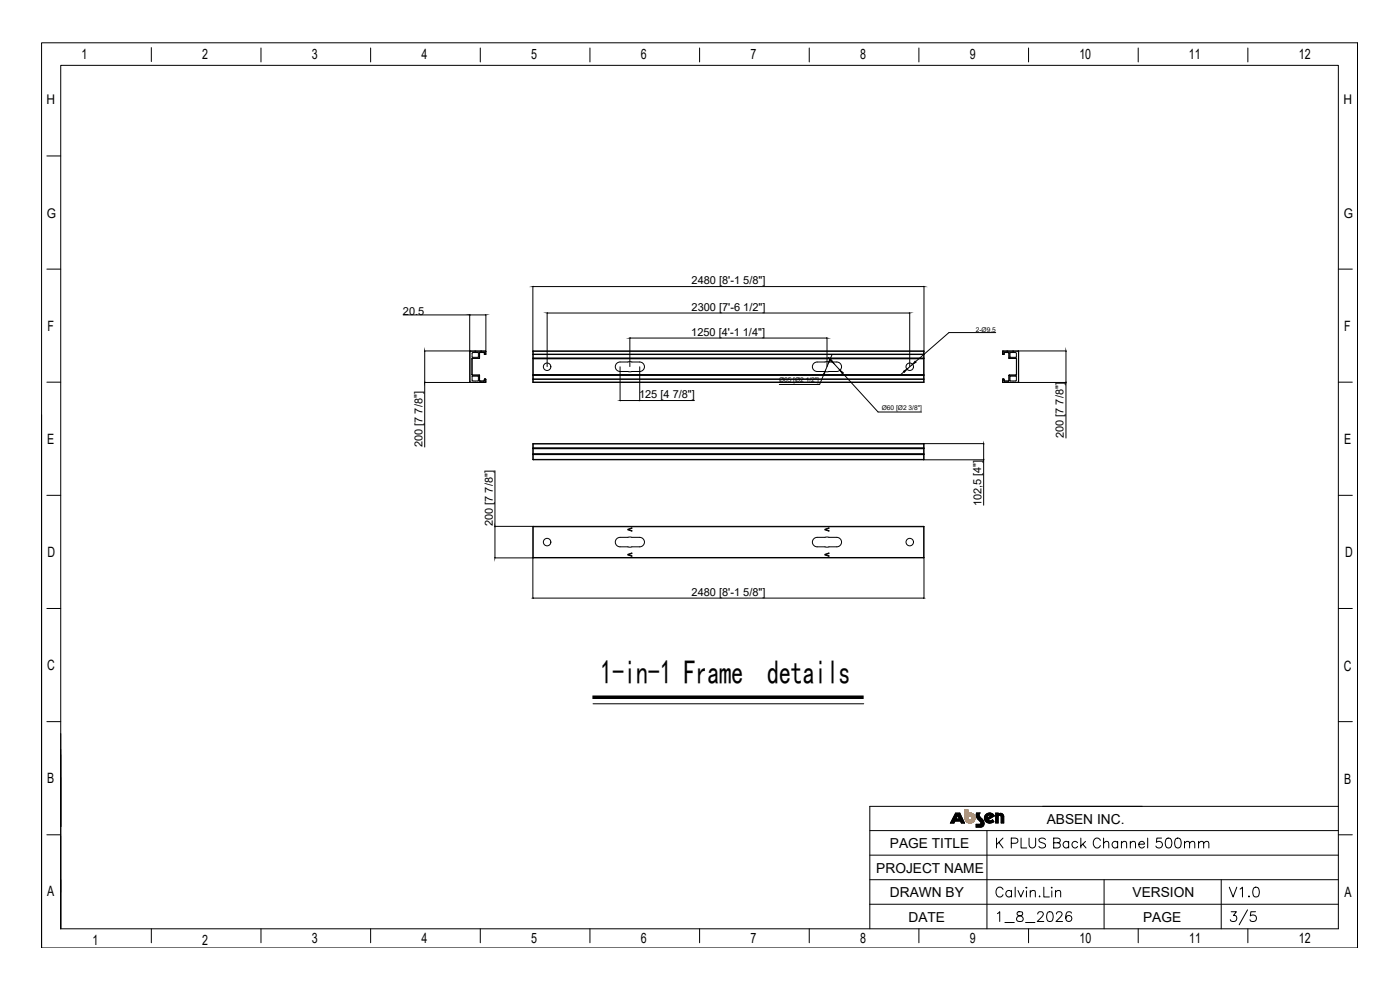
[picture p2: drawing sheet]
<svg xmlns="http://www.w3.org/2000/svg" width="594mm" height="420mm" viewBox="0 0 594 420" stroke-linecap="round" stroke-linejoin="round" font-family="sans-serif">
<g fill="none" stroke="#000" stroke-width=".42">
<path d="M17.6 18.2h558.4v384h-558.4zM576 18.2v384M64.2 20.2v5.9M110.7 20.4v5.9M157.3 20.4v5.9M203.8 20.4v5.9M250.3 20.4v5.9M296.8 20.4v5.9M343.4 20.4v5.9M389.9 20.4v5.9M436.4 20.4v5.9M482.9 20.4v5.9"/>
<path d="M529.4 20.4v5.9M19.9 66.2h5.9M19.9 114.2h5.9M567.8 114.2h6M171.1 133.6h28.2M199.3 133.5v28.6M199.5 133.6h6.5M206.1 133.5v16.7M226.1 121.5l.1 40.8M226.3 121.6h165.6M232.1 132.7v22.8M232.3 132.8h153.5"/>
<path d="M386 132.7v22.8M392 121.5l-.1 40.8M180.1 148.9l21.5 .1M180.2 149.1v13M199.5 149l-.1 .1M199.5 148.9v13.4M199.5 148.9l-.2 .2 2.3-.1M200.2 158.9l.3 .3M200.2 158.9h.1M200.2 152.2h.1M200.2 152.2v6.7M200.3 158.9l.2 .2"/>
<path d="M200.3 151.4h2.7M200.3 151.4l.2-1.8h2.3l.2 1.8M200.5 152l-.3 .2M200.5 152.1l-.2 .1M200.5 159.2l3 .1M200.5 159.1h2.8M200.5 152.1h2.8M200.5 152h2.8M200.5 152v.1M200.5 159.1v.1M201.6 149h.1M201.7 149h2.4"/>
<path d="M203.3 159.1l.1 .2M203.3 152v.1M203.3 159.1l.2 .2M203.4 151.9l-.1 .1M203.4 151.9h.1M203.4 149.7h.1M203.4 149.7v2.2M203.4 159.3v2.2M203.5 151.9l-.2 .2M203.7 149.6h1.6M203.7 149.5h1.6M203.7 149.5v.1"/>
<path d="M203.7 149.5l-.3 .2M203.7 149.6l-.2 .1M204.1 149h.1M205.3 149.5l.3 .2M205.3 149.6l.2 .1M205.3 149.5v.1M205.5 150.2h.1M205.5 149.7h.1M205.5 149.7v.5M205.5 150.2l.2 .2M205.6 150.2v.1M205.6 149.7v.5"/>
<path d="M205.6 150.4h.4M205.6 150.3h.4M205.6 150.3v.1M206 148.9l-1.8 .1M206 150.3v.1M206 148.9l.2 .2M206.1 150.2l-.1 .1M206.1 150.2h.1M206.2 150.2l-.2 .2M226.1 152l.1 .1M226.1 150.3l.1 .1M226.1 159.1h165.9"/>
<path d="M226.1 158.9h165.9M226.1 152.2h165.9M226.1 152.1h165.9M226.1 151.9h165.9M226.1 150.4h165.9M226.1 150.2h165.9M226.2 148.9v13.4M226.2 148.9h165.7M226.2 159.1h165.7M261.7 154.2l1.4-.6h8.3a2.01 2.01 0 0 1 2 2 2.01 2.01 0 0 1-2 2h-8.3a2.01 2.01 0 0 1-1.9-1.2 2.01 2.01 0 0 1 .5-2.2zM263.1 155.6v14.4M267.2 143.3v12.2"/>
<path d="M267.4 143.4h83.3M271.4 155.6v14.4M346.7 153.6a2.01 2.01 0 0 0-2 2 2.01 2.01 0 0 0 2 2M346.7 157.6h3.3M349.4 159.1l-1.6 4h-17.1M350.9 143.3v12.2M351.4 151.6l1.2 1.3M351.7 153.6h3.4a2.01 2.01 0 0 1 2 2 2.01 2.01 0 0 1-2.1 2h-5M351.7 153.6l-1.7 4M351.7 153.6h-5M353 150.5l-.6 1.5M353.7 154.1l2.7 3"/>
<path d="M357.5 158.3l15.1 16.5h18.4M383.5 157.7l-1.2 1.1M387.2 154.6l-2.4 2M391.9 148.9v13.4M392 150.3l-.1 .1M392 152l-.1 .1M422.5 141.1h-19.9l-14.2 12.4M425.4 150.2h.1M425.4 149.1v1.1M425.4 150.2l.1 .2M425.5 150.2v.1M425.5 148.9l1.9 .1"/>
<path d="M425.5 148.9v1.3M425.5 150.4h.4M425.5 150.3v.1M425.5 150.3h.4M425.5 148.9l-.1 .2M425.9 150.3v.1M425.9 150.2v.1M425.9 150.2h.1M425.9 149.7v.5M425.9 149.7h.1M426 150.2l-.1 .2M426.2 149.5v.1"/>
<path d="M426.2 149.6h1.7M426.2 149.5h1.7M426.2 149.5l-.3 .2M426.2 149.6l-.2 .1M427.3 149l-1.9 .1M427.4 149h2.4M427.9 149.5l.2 .2M427.9 149.6l.1 .1M427.9 149.5v.1M428 151.9l.2 .2M428.1 151.9h.1M428.1 149.7v2.2"/>
<path d="M428.1 159.3v2.2M428.1 149.7h.1M428.1 151.9l.1 .1M428.2 159.1l-.2 .2M428.2 159.1l-.1 .2M428.2 159.1h2.9M428.2 152.1h2.9M428.2 152v.1M428.2 152h2.9M428.5 151.4h2.7M430 149l2.2 .1M431.1 152l.2 .2"/>
<path d="M431.1 152.1l.1 .1M431.1 159.2l-3 .1M431.1 152v.1M431.1 159.1v.1M431.2 159.8h-2.7l.1 1.8h2.3l.3-.3M431.2 149.9l-.3-.3h-2.3l-.1 1.8M431.2 158.9l-.1 .2M431.2 158.9h.1M431.2 152.2h.1M431.2 149.9v1.5M431.2 152.2v6.7M431.2 159.8v1.5"/>
<path d="M431.3 158.9l-.2 .3M432.2 149.1v13M432.2 149.1l-.1-.2v13.2M452.3 149.1v13M452.4 148.9l-22.6 .1M17.6 175.9v226.3M19.9 162.1h5.9M180.2 162.3v27.3M199.3 162.1l2.3 .1M199.3 162.1l.2 .2M200.3 161.3l.3 .3h2.3v-1.9h-2.5l-.1 1.6M201.6 162.2h.1"/>
<path d="M201.6 162.2l-21.5 .1M201.7 162.2h2.4M203.4 161.4l.3 .3M203.4 161.5h.1M203.5 161.4l.2 .2M203.7 161.7h1.6M203.7 161.6h1.6M203.7 161.6v.1M204.1 162.2h.1M204.2 162.2h1.8M204.2 162.2l1.8 .1M205.3 161.6v.1"/>
<path d="M205.5 160.9h.6M205.5 161.5h.1M205.5 160.9v.6M205.5 161.4l-.2 .2M205.6 161.4l-.3 .3M205.6 160.8v.7M205.6 160.8h.4M205.7 160.8l-.2 .1M206 160.8l.1 .1M206 162.2v.1M206 160.8l.2 .1M206.1 162.1l-.1 .1"/>
<path d="M206.1 162.1h.1M206.1 160.9v1.2M206.2 162.1l-.2 .2M226.1 162.1h165.9M226.1 160.8h165.9M226.2 160.8h165.7M226.2 162.3h165.7M263.2 169.9h8.1M271.4 169.9h23.2M425.4 162.1h.1M425.4 160.9h.6M425.4 160.9v1.2"/>
<path d="M425.4 162.1l.1 .2M425.5 162.1v.1M425.5 160.8v1.3M425.5 162.2h1.8M425.5 160.8h.4M425.5 162.2v.1M425.5 160.8l-.1 .1M425.9 160.8v.1M425.9 160.8l.1 .1M425.9 161.4l.3 .3M425.9 161.5h.1M425.9 160.9v.6"/>
<path d="M426 161.4l.2 .2M426.2 161.7h1.7M426.2 161.6h1.7M426.2 161.6v.1M427.4 162.2l-1.9 .1M427.4 162.2h2.4M427.9 161.6v.1M428 161.4l-.1 .2M428.1 161.5h.1M428.1 161.4l-.2 .3M429.8 162.2l22.6 .1M430 162.2h2"/>
<path d="M432.1 162.1l-.1 .1M432.1 162.1h.1M432.2 162.1l-.2 .1M452.3 162.3v23.5M567.8 162.1h6M210 199.7v23.6M226.1 190.2l165.9 .1v2.4h-165.9zM226.1 194.9h165.9M226.1 192.9h165.9M226.1 192.5h165.9M226.1 190.4h165.9M226.1 190.2h165.9"/>
<path d="M226.1 188.3h165.9M226.2 188.2v6.9M226.2 188.2l-.1 1.9 165.9-.1-.1-1.8v6.9l.1-2.3-165.9-.1 .1 2.4M226.2 195.1h191.2v19.2M226.2 188.2h191.2M417.4 188.3v6.6M19.9 210.1h5.9M567.8 210.1h6M209.9 236.7h182M209.9 223.3h182M210 223.5v13M226.1 223.5h165.9"/>
<path d="M261.7 228.6l1.4-.6h8.3a2.01 2.01 0 0 1 2 2 2.01 2.01 0 0 1-2 2h-8.3a2 2 0 0 1-1.9-1.2 2 2 0 0 1 .5-2.2zM266.4 224.5l1.7-.6-1.5 .8 1.5 .6-1.7-.5zM266.4 235.2l1.7-.6-1.5 .7 1.5 .7-1.7-.5zM346.7 228a2.01 2.01 0 0 0-2 2 2.01 2.01 0 0 0 2 2M346.7 228h8.3a2.01 2.01 0 0 1 2.1 2 2.01 2.01 0 0 1-2 2h-8.4M350 224.5l1.7-.6-1.4 .8 1.4 .6-1.7-.5zM350 235.2l1.7-.6-1.4 .7 1.4 .7-1.7-.5zM391.9 236.7h-165.7v-13.4l-.1 30.5M391.9 223.3v13.4M391.9 223.3l.1 30.5M19.9 258.1h5.9M226.3 253.7h165.6"/>
<path d="M567.8 258.1h6M251.6 298.6h114.9M19.9 306.2h5.9M25.8 311.2v82.8h542v-366.3h-542v366.3v-20.8M567.8 306.2h6M25.8 329.9v20.8M19.9 354.2h5.9M369 352.4h198.8M405.5 345h1.7l2 4.2h-1.3l-.4-.9h-2.3l-.5 .9h-1.4zM406.3 345.9l.8 1.6h-1.6zM414.9 347.5l-.6-1.2v-1.4h1.5a1.54 1.54 0 0 0 .7 2.4 1.9 1.9 0 0 1 1.1 2 1.9 1.9 0 0 1-1.5 1.6h-1.9v-1.2h1.5l.5-.3-.1-.7-1.2-1.1M418.7 347.2l1.9-1.1a1.14 1.14 0 0 0-1.4-.1 1.14 1.14 0 0 0-.5 1.2"/>
<path d="M418.7 352.4v41.6M421.2 347.8l-1.3 .4-.9-.4 2.9-1.6a2.22 2.22 0 0 0-3.2-1 2.22 2.22 0 0 0-.6 3.3 2.22 2.22 0 0 0 3.2 .3l.4-.2M421.2 347.8l.5 .8M422.8 355.6v4.1M423.8 357.3l1.8 2.4M425.6 355.6l-2.8 2.7M425.9 346.4v2.7h-1.1v-2.6l-.6-.6-.7 .4v2.8h-1v-4.1h1v.5a1.35 1.35 0 0 1 1.5-.4 1.35 1.35 0 0 1 .9 1.3M429.1 357.8h1.8a1.1 1.1 0 0 0 1-1.1 1.1 1.1 0 0 0-1-1.1h-1.8v4.1M433.2 355.6v4.1h2.4M436.6 355.6v2.9a1.41 1.41 0 0 0 1.4 1.3 1.41 1.41 0 0 0 1.4-1.3v-2.9M443.6 356.1a1.58 1.58 0 0 0-1.5-.6 1.58 1.58 0 0 0-1.3 1l.4 .7 1.6 .6a1 1 0 0 1 .8 .7 1 1 0 0 1-.4 1 1.81 1.81 0 0 1-2.4-.4M447.1 357.5h1.7a1.1 1.1 0 0 1 1.1 1.1 1.1 1.1 0 0 1-1.1 1.1h-1.7v-4.1l2.3 .2a.91 .91 0 0 1 0 1.5l-.6 .2"/>
<path d="M453.4 357.5a1.32 1.32 0 0 0-1.9-.2 1.32 1.32 0 0 0 0 2 1.32 1.32 0 0 0 1.9-.2M453.4 357v2.7M457.2 357.5a1.34 1.34 0 0 0-2-.2 1.34 1.34 0 0 0 0 2 1.34 1.34 0 0 0 2-.2M458.6 355.6v4.1M459.4 358.1l1.4 1.6M460.6 357l-2 1.9M466.9 356.5a1.55 1.55 0 0 0-1.8-1 1.55 1.55 0 0 0-1.2 1.7 1.71 1.71 0 0 0 .5 2.2 1.71 1.71 0 0 0 2.3-.3l.2-.4M468.2 357.8l1.1-.8 .9 .2 .2 2.5M468.2 355.6v4.1M474.2 357.5a1.32 1.32 0 0 0-1.9-.2 1.32 1.32 0 0 0 0 2 1.32 1.32 0 0 0 1.9-.2M474.2 357v2.7M475.8 357.8l1-.8 1 .2 .2 2.5"/>
<path d="M475.8 357v2.7M479.6 357.8l1-.8 1 .2 .2 2.5M479.6 357v2.7M483.2 358.1h2.3a1.28 1.28 0 0 0-1.7-1 1.28 1.28 0 0 0-.5 2 1.24 1.24 0 0 0 2.2 0M486.9 355.6v4.1M492.8 355.6h-2l-.2 1.7a1.48 1.48 0 0 1 2.3 0 1.48 1.48 0 0 1-.3 2.2 1.48 1.48 0 0 1-2.2-.6M495 355.8a1.33 1.33 0 0 1 2 .6 2.11 2.11 0 0 1-1.4 3.3 2.69 2.69 0 0 1-.6-3.9zM499 355.8a1.33 1.33 0 0 1 2 .6 2.11 2.11 0 0 1-1.4 3.3 2.69 2.69 0 0 1-.6-3.9zM502.6 357.8l.9-.8 1.1 .2 .1 2.5M502.6 357v2.7M504.7 357.8l1-.8 1 .2 .2 2.5M508.5 357.8l1-.8 1 .2 .2 2.5"/>
<path d="M508.5 357v2.7M510.7 357.8l1-.8 1 .2 .2 2.5M567.8 354.2h6M567.8 342.1h-198.8v51.9M369 373.2h198.8M369 362.8h198.8M425.6 377.4a1.53 1.53 0 0 0-1.8-1 1.53 1.53 0 0 0-1.2 1.5 1.84 1.84 0 0 0 .4 2 1.84 1.84 0 0 0 2 .5l.6-.8M429.2 378.4a1.34 1.34 0 0 0-2-.2 1.34 1.34 0 0 0 0 2 1.34 1.34 0 0 0 2-.3M429.2 377.8v2.7M430.7 376.4v4.1M431.9 377.8l1.2 2.7 1.2-2.7M435.3 376.6h.4z"/>
<path d="M435.5 377.9v2.6M437.1 378.5l1-.7 1 .1 .2 2.6M437.1 377.8v2.7M442.9 376.4v4.1h2.3M446.3 376.4v.4zM446.3 377.9v2.6M447.8 378.5l1-.7 1 .1 .2 2.6M447.8 377.8v2.7M468.4 373.2v20.8M518.1 373.2v20.8M521.6 376.4l1.6 4.1 1.5-4.1M526.1 377.2l1.1-.8v4.1"/>
<path d="M532.1 376.6a1.34 1.34 0 0 1 2 .6 3.4 3.4 0 0 1-.4 3.2 1.41 1.41 0 0 1-2-.6 3.4 3.4 0 0 1 .4-3.2zM64.2 394v6M110.7 394v6M157.3 394v6M203.8 394v6M250.3 394v6M296.8 394v6M343.4 394v6M369 383.6h198.8M389.9 394v6M423.2 387.6l1-.8v4.1M426.4 391.4h3.9"/>
<path d="M431.7 387a.84 .84 0 0 0 .4 1.4 1.53 1.53 0 0 1 1.7 .6 1.53 1.53 0 0 1-.1 1.8 1.8 1.8 0 0 1-2.4-.6 2.07 2.07 0 0 1 2.4-2l.2-.8a1.56 1.56 0 0 0-2.2-.4zM435.1 391.4h4M436.4 394v6M440.3 387.8l.2-.6a1.41 1.41 0 0 1 1.8-.2l.2 .2a1.26 1.26 0 0 1-.4 1.8l-2 1.9h2.8M441.1 380.1v.4zM444.7 387a1.4 1.4 0 0 1 1.9 .6 3.4 3.4 0 0 1-.3 3.2 1.41 1.41 0 0 1-2-.6 3.5 3.5 0 0 1 .4-3.2zM448.2 387.8l.2-.6a1.37 1.37 0 0 1 1.8-.2 .93 .93 0 0 1 .2 1.4l-2.4 2.5h2.8M454.6 387.4a1.3 1.3 0 0 0-1.8-.4 2.46 2.46 0 0 0 .6 3.9 1.3 1.3 0 0 0 1.4-1.2 1.3 1.3 0 0 0-1.2-1.4 1.3 1.3 0 0 0-1.4 1.3M482.9 394v6M522.4 386.8h2.2l-1.2 1.6a1.4 1.4 0 0 1 1.2 1.9 1.4 1.4 0 0 1-2.2 .5l-.4-.6M529.3 386l-3.5 6.3M529.4 394v6"/>
<path d="M529.9 380.1v.4zM532.7 386.8h-2l-.2 1.8a1.47 1.47 0 0 1 2.2-.1 1.47 1.47 0 0 1-.2 2.2 1.47 1.47 0 0 1-2.2-.5"/>
<circle cx="232.1" cy="155.6" r="1.59"/>
<circle cx="386" cy="155.6" r="1.59"/>
<circle cx="232.1" cy="230" r="1.59"/>
<circle cx="386" cy="230" r="1.59"/>
</g>
<path d="M409.4 343.6h1.2v3.4a.96 .96 0 0 0 1.2 1 .96 .96 0 0 0 .7-1.3 .96 .96 0 0 0-1.4-.5v-1.2a2.13 2.13 0 0 1 2.6 1.7 2.13 2.13 0 0 1-2 2.5 2.13 2.13 0 0 1-2.3-2.2z" fill-rule="evenodd" fill="#ff7f00" stroke="#ff7f00" stroke-width=".42"/>
<path d="M409.4 343.6h1.2v3.4a.95 .95 0 0 0 1.1 1 .95 .95 0 0 0 .8-1.3 .95 .95 0 0 0-1.4-.5v-1.2a2.14 2.14 0 0 1 2.6 1.7 2.14 2.14 0 0 1-2 2.5 2.14 2.14 0 0 1-2.3-2.2z" fill="none" stroke="#ff7f00" stroke-width=".42"/>
<g fill="#000" stroke="#000" stroke-width=".42">
<path d="M350 157.6l-.3 1.7-.5-.3zM352.1 151.9l.5 .2-.9 1.5zM352.4 153.1l.4-.4 .9 1.4zM356.4 157.1l1.3 1-.4 .4zM383.4 157.5l1.4-.9-1.1 1.3zM388.3 153.2l.3 .5-1.4 .9z"/>
<path d="M251.6 295.3h114.6v1h-114.6z" fill-rule="evenodd"/>
<path d="M405.5 345h1.7l2 4.2h-1.3l-.4-.9h-2.3l-.5 .9h-1.4zM406.3 345.9l-.8 1.6h1.6z" fill-rule="evenodd"/>
<path d="M414.3 344.9h1.5l-.3 1.2a4.8 4.8 0 0 1 2 3.7l-.9 1-2.4 .1v-1.2l1.8-.1 .2-.6a4 4 0 0 1-1.9-4.1z" fill-rule="evenodd"/>
<path d="M418.3 345.6a2.27 2.27 0 0 1 3.6 .6l-2.9 1.6 1.4 .4 .8-.4 .5 .8a2.28 2.28 0 0 1-3.2 .2 2.28 2.28 0 0 1-.2-3.2zM419.1 346.1l-.4 1.1 1.9-1.1-.8-.3z" fill-rule="evenodd"/>
<path d="M422.5 345h1v.5a1.34 1.34 0 0 1 1.5-.4 1.34 1.34 0 0 1 .9 1.3v2.7h-1.1v-2.6l-.6-.6-.7 .4v2.8h-1z" fill-rule="evenodd"/>
</g>
<g font-size="14.4">
<text x="254.8" y="290">1-in-1 Frame</text>
<text x="325.5" y="290">details</text>
</g>
<g font-size="6">
<text x="34.6" y="24.9">1</text>
<text x="85.8" y="25.1">2</text>
<text x="132.3" y="25.1">3</text>
<text x="178.8" y="25.1">4</text>
<text x="225.3" y="25.1">5</text>
<text x="271.9" y="25.1">6</text>
<text x="318.4" y="25.1">7</text>
<text x="364.9" y="25.1">8</text>
<text x="411.4" y="25.1">9</text>
<text x="457.9" y="25.1">10</text>
<text x="504.5" y="25.1">11</text>
<text x="551" y="25.1">12</text>
<text x="20.1" y="140.6">F</text>
<text x="570.3" y="140.4">F</text>
<text x="20" y="188.2">E</text>
<text x="570.3" y="188.4">E</text>
<text x="20.2" y="236.3">D</text>
<text x="570.7" y="236.1">D</text>
<text x="20" y="284.3">C</text>
<text x="570.2" y="284.5">C</text>
<text x="20.1" y="332">B</text>
<text x="570.3" y="332.5">B</text>
<text x="20.1" y="380.1">A</text>
<text x="570.5" y="380.4">A</text>
<text x="39.2" y="401">1</text>
<text x="85.8" y="401">2</text>
<text x="132.4" y="400.3">3</text>
<text x="178.9" y="400.3">4</text>
<text x="225.4" y="400.3">5</text>
<text x="271.9" y="400.3">6</text>
<text x="318.5" y="400.3">7</text>
<text x="365" y="400.3">8</text>
<text x="411.5" y="400.3">9</text>
<text x="458.1" y="400.3">10</text>
<text x="504.6" y="400.3">11</text>
<text x="551.1" y="400.3">12</text>
</g>
<g font-size="5.8">
<text x="444.1" y="349.4">ABSEN INC.</text>
<text x="377.6" y="359.8">PAGE TITLE</text>
<text x="371.8" y="370.2">PROJECT NAME</text>
<text x="377.6" y="380.6">DRAWN BY</text>
<text x="480.5" y="380.7">VERSION</text>
<text x="385.5" y="391">DATE</text>
<text x="485" y="391.1">PAGE</text>
</g>
<g font-size="5.7">
<text x="19.8" y="44.3">H</text>
<text x="570" y="44.2">H</text>
<text x="19.8" y="92.4">G</text>
<text x="570.2" y="92.4">G</text>
</g>
<g font-size="4.7">
<text x="293.4" y="120.6">2480 [8'-1 5/8&quot;]</text>
<text x="293.4" y="131.8">2300 [7'-6 1/2&quot;]</text>
<text x="171" y="133.5">20.5</text>
<text x="293.3" y="142.4">1250 [4'-1 1/4&quot;]</text>
<text x="271.1" y="168.9">125 [4 7/8&quot;]</text>
<text x="451.3" y="185.9" transform="rotate(-90 451.3 185.9)">200 [7 7/8&quot;]</text>
<text x="179.2" y="189.7" transform="rotate(-90 179.2 189.7)">200 [7 7/8&quot;]</text>
<text x="416.4" y="214.8" transform="rotate(-90 416.4 214.8)">102,5 [4&quot;]</text>
<text x="209.1" y="223.2" transform="rotate(-90 209.1 223.2)">200 [7 7/8&quot;]</text>
<text x="293.4" y="252.8">2480 [8'-1 5/8&quot;]</text>
</g>
<g font-size="2.8">
<text x="414" y="140.7">2-Ø9.5</text>
<text x="330.5" y="162.2">Ø65 [Ø2 1/2&quot;]</text>
<text x="374.1" y="173.9">Ø60 [Ø2 3/8&quot;]</text>
</g>
</svg>
